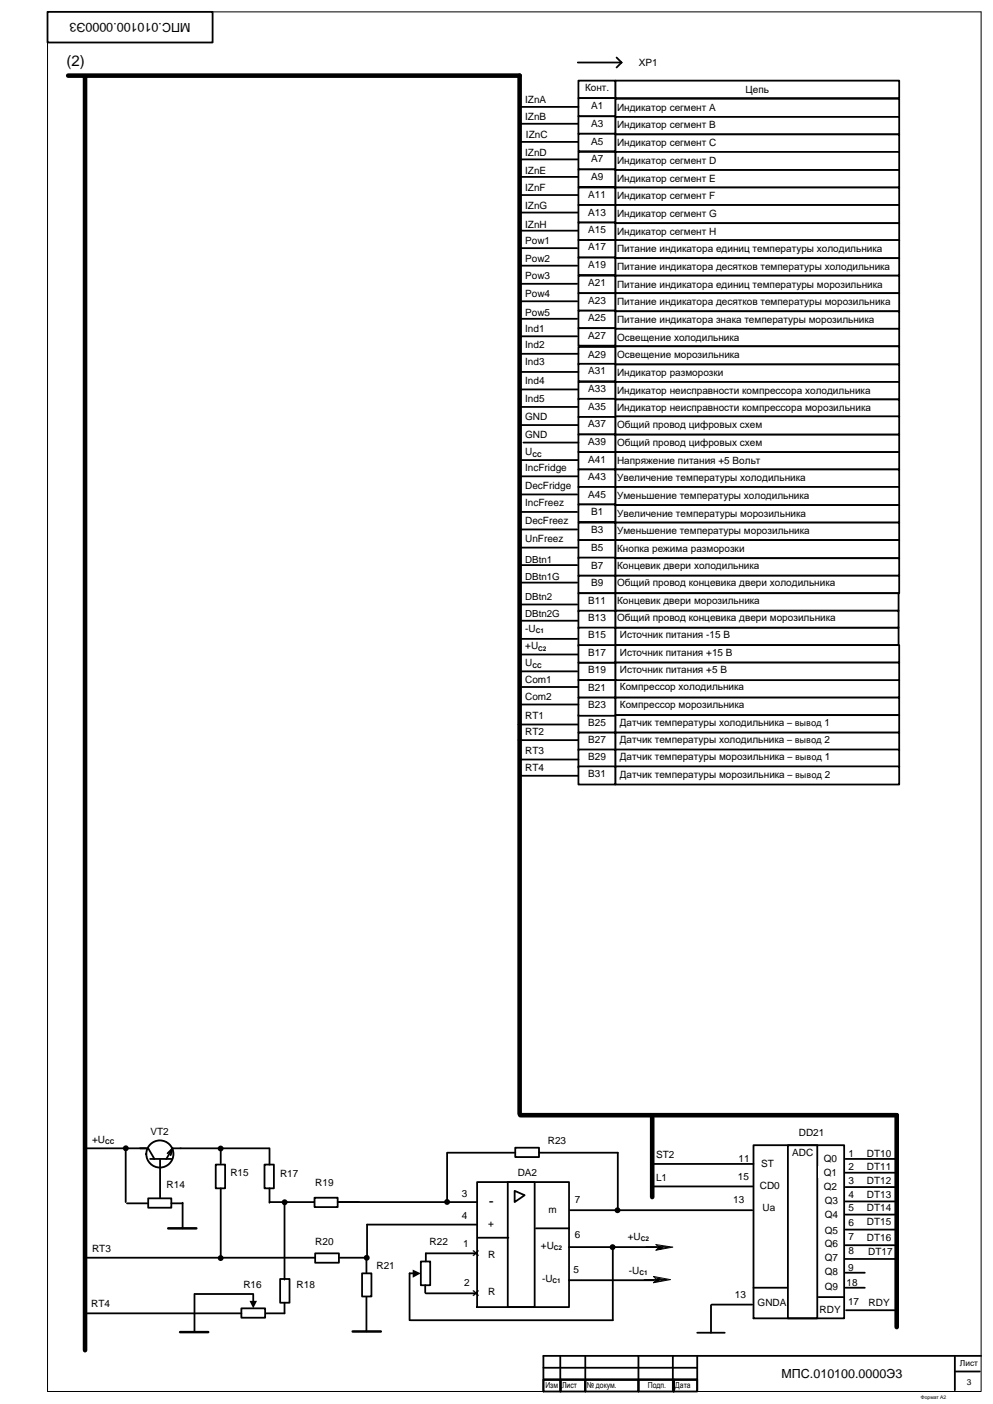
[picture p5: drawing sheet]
<svg xmlns="http://www.w3.org/2000/svg" width="420mm" height="594mm" viewBox="0 0 420 594" stroke-linecap="round" stroke-linejoin="round" font-family="sans-serif">
<path d="M20.1 5.6v583.4h272M20.1 5h395v583.7" fill="none" stroke="#000" stroke-width=".42"/>
<path d="M20.1 5h69.9v13h-69.9z" fill-rule="evenodd" fill="#fff"/>
<g fill="none" stroke="#000" stroke-width=".76">
<path d="M20.1 5h69.9v13h-69.9zM229.9 578.9h65.1M237.1 574.1v14.6M247.6 573.9v14.5M270.1 573.9v14.5M284.7 573.9v14.5M295 573.9v14.5M404 574.1v14.3M415.1 573.9h-185.2v14.8M229.9 583.9h7.4v5.1h-7.4zM230.2 583.9h64.8M237.1 583.9h10.5v5.1h-10.5z"/>
<path d="M247.6 583.9h22.5v5.1h-22.5zM270.1 583.9h15.1v5.1h-15.1zM285 583.9h10v5.1h-10zM404.3 580.5h10.3"/>
</g>
<path d="M291 589h124.1" fill="none" stroke="#000" stroke-width=".42"/>
<path d="M28.8 32h191.1M36 32.5v539M276 472.8v33.9" fill="none" stroke="#000" stroke-width="1.9"/>
<g fill="#fff">
<path d="M319.6 549h14v5h-14z" fill-rule="evenodd"/>
<path d="M345.3 551.9h11.9v5h-11.9z" fill-rule="evenodd"/>
<path d="M320.4 508.8h10.1v5h-10.1z" fill-rule="evenodd"/>
<path d="M346.3 500.1h10.1v5h-10.1z" fill-rule="evenodd"/>
<path d="M346.3 488.2h10.1v5h-10.1z" fill-rule="evenodd"/>
<path d="M319.6 490h10.1v5h-10.1z" fill-rule="evenodd"/>
<path d="M333.4 484.7h12.4v73.3h-12.4z" fill-rule="evenodd"/>
</g>
<path d="M333.4 484.7h12.4v73.3h-12.4zM357.7 490.5h21.4M357.7 496.4h21.4M358 554.6h21.1" fill="none" stroke="#000" stroke-width=".76"/>
<g fill="#fff">
<path d="M346.3 493.7h10.1v5h-10.1z" fill-rule="evenodd"/>
<path d="M346.9 518.3h10v5h-10z" fill-rule="evenodd"/>
<path d="M346.9 505.9h10v5h-10z" fill-rule="evenodd"/>
<path d="M346.9 512h10v5h-10z" fill-rule="evenodd"/>
<path d="M346.9 535.8h10v5h-10z" fill-rule="evenodd"/>
<path d="M346.9 523.9h10v5h-10z" fill-rule="evenodd"/>
<path d="M346.9 530h10v5h-10z" fill-rule="evenodd"/>
<path d="M346.9 542.4h10v5h-10z" fill-rule="evenodd"/>
</g>
<path d="M318.8 484.7h38.4v73.3h-38.4zM357.7 502.4h21.4M357.7 508.5h21.4M357.7 514.1h21.4M357.7 520.4h21.7M357.7 527h21.2M357.7 532.9h21.2M357.7 538.7h8.2M357.7 545h8.2" fill="none" stroke="#000" stroke-width=".76"/>
<path d="M320.7 499.5h10v5.1h-10z" fill-rule="evenodd" fill="#fff"/>
<path d="M275.7 492.7h43.1M275.7 502.2h42.9M82.3 548v15.8M82.3 547.7h24.9M155 548.7v14.9M300.8 552.4v11.7M301.1 552.2h17.2M318.8 545h14.3M346.3 549h10.6" fill="none" stroke="#000" stroke-width=".76"/>
<g fill="#fff">
<path d="M203.2 528.9h10.1v5h-10.1z" fill-rule="evenodd"/>
<path d="M204.3 505.4h7.4v6.6h-7.4z" fill-rule="evenodd"/>
<path d="M203.5 515.7h8.7v5h-8.7z" fill-rule="evenodd"/>
<path d="M203.2 544.2h10.1v5.1h-10.1z" fill-rule="evenodd"/>
<path d="M227 509.6h13.8v5h-13.8z" fill-rule="evenodd"/>
<path d="M214.8 500.3h11.4v52.9h-11.4z" fill-rule="evenodd"/>
</g>
<path d="M201.9 500.3h38.9v52.9h-38.9zM214.8 500.3h11.4v52.9h-11.4z" fill="none" stroke="#000" stroke-width=".76"/>
<path d="M217.8 504l4.2 1.9-4.2 2.9z" fill="#fff"/>
<g fill="none" stroke="#000" stroke-width=".76">
<path d="M35.5 486h26.4M53.2 486v22.8M76.5 486h37.3M135.5 508.8h66.4M155.3 518.3h46.3M217.8 504l4.2 1.9-4.2 2.9zM226.7 519.9h14.1M241.3 512.2h77M180.2 530.5h21.7M202.4 523.9h12.7M240.8 527.8h37.3M180.2 547.4h21.7"/>
<path d="M240.8 541.9h36"/>
</g>
<circle cx="53.2" cy="486" r="1.24" fill="#000"/>
<path d="M62.7 507.2h9.8v4h-9.8z" fill-rule="evenodd" fill="#fff"/>
<path d="M59.3 486h3.4l2.7 4.5M63.5 490.5h9M67.7 490.8v16.1M73 486l-2.6 4.5M73 486h3.5M73 486l-.8 2.9M73 486l-2.1 2.2M53.7 509.3h9M62.7 507.2h9.8v4h-9.8zM72.5 509.3h4.8M77.3 509.1v10.8M36 532.3h97.3" fill="none" stroke="#000" stroke-width=".76"/>
<path d="M178.1 533.9h3.9v10.1h-3.9z" fill-rule="evenodd" fill="#fff"/>
<path d="M175.2 539h-1.9v19.8M178.1 533.9h3.9v10.1h-3.9zM180.2 530.5v3.4M259.3 527.8v31M179.9 544v3.2" fill="none" stroke="#000" stroke-width=".76"/>
<g fill="#000">
<path d="M174.6 537.4l3.5 1.6-3.5 1.8z"/>
<circle cx="259.2" cy="527.9" r="1.24"/>
</g>
<path d="M38.4 480h11.3v5h-11.3z" fill-rule="evenodd" fill="#fff"/>
<g fill="none" stroke="#000" stroke-width=".42">
<path d="M273.3 527.8h10.1M278.3 527.3l4 .5M279.1 528.1l-.8 .5M280.5 527.8l-.8 .6M282.8 527.8l-4.7 1.1M284.4 527.8l-6.9-1 1.4 1-1.4 1.4 7.2-1.4"/>
<circle cx="279.3" cy="528.2" r=".57"/>
</g>
<circle cx="279.3" cy="528.2" r=".57" fill="#000"/>
<path d="M91.3 492.9h3.9v10.1h-3.9z" fill-rule="evenodd" fill="#fff"/>
<path d="M91.3 492.9h3.9v10.1h-3.9zM93.4 486v6.4M93.4 503v29.6" fill="none" stroke="#000" stroke-width=".76"/>
<g fill="#000">
<circle cx="93.4" cy="486.1" r="1.24"/>
<circle cx="93.4" cy="532.5" r="1.24"/>
</g>
<path d="M111.9 492.9h4v10.1h-4z" fill-rule="evenodd" fill="#fff"/>
<path d="M111.9 492.9h4v10.1h-4zM114 486v6.9" fill="none" stroke="#000" stroke-width=".76"/>
<path d="M118.5 541.3h4v10.1h-4z" fill-rule="evenodd" fill="#fff"/>
<path d="M120.4 508.8v32.8M118.5 541.3h4v10.1h-4z" fill="none" stroke="#000" stroke-width=".76"/>
<circle cx="120.4" cy="508.9" r="1.24" fill="#000"/>
<path d="M102.1 553.8h10.1v3.9h-10.1z" fill-rule="evenodd" fill="#fff"/>
<path d="M114 503v6.1M114 508.8h19.1M35.5 555.9h66.6M102.1 553.8h10.1v3.9h-10.1zM107.2 548v2.9M120.4 551.4v4.5h-8" fill="none" stroke="#000" stroke-width=".76"/>
<path d="M105.6 550.6h3.1l-1.5 3.2z" fill="#000"/>
<path d="M133.1 506.9h9.8v4h-9.8z" fill-rule="evenodd" fill="#fff"/>
<path d="M133.1 506.9h9.8v4h-9.8z" fill="none" stroke="#000" stroke-width=".76"/>
<path d="M133.3 530.5h10.1v4h-10.1z" fill-rule="evenodd" fill="#fff"/>
<path d="M133.3 530.5h10.1v4h-10.1z" fill="none" stroke="#000" stroke-width=".76"/>
<g fill="#fff">
<path d="M264.8 521h11.7v5h-11.7z" fill-rule="evenodd"/>
<path d="M265.4 535.3h11.6v5h-11.6z" fill-rule="evenodd"/>
</g>
<g fill="none" stroke="#000" stroke-width=".42">
<path d="M272.5 541.6h9.8M276.5 540.3l7.1 1.3-7.1 1.3 1.3-1.3zM277.3 540.8l4 .8M278.1 541.6l-.8 .8M279.4 541.6l-.8 .3M281.8 541.6l-4.8 1.1"/>
<circle cx="278.3" cy="541.8" r=".57"/>
</g>
<g fill="#000">
<circle cx="261.3" cy="512.3" r="1.24"/>
<circle cx="278.3" cy="541.8" r=".57"/>
</g>
<path d="M261.4 487.9v24.3M142.9 508.8h9M155.3 518.3v13.8M143.4 532.3h11.9M173.6 558.8h85.7" fill="none" stroke="#000" stroke-width=".76"/>
<path d="M153.2 539h4v9.7h-4z" fill-rule="evenodd" fill="#fff"/>
<path d="M153.2 539h4v9.7h-4zM155 532.3v6.4" fill="none" stroke="#000" stroke-width=".76"/>
<circle cx="155.2" cy="532.4" r="1.24" fill="#000"/>
<path d="M218 485.8h10.1v3.9h-10.1z" fill-rule="evenodd" fill="#fff"/>
<path d="M189.2 488.2v20.6M189.2 487.9h28.8M218 485.8h10.1v3.9h-10.1zM228.1 487.9h33.3" fill="none" stroke="#000" stroke-width=".76"/>
<circle cx="189.2" cy="508.7" r="1.24" fill="#000"/>
<g fill="#fff">
<path d="M228.1 524.9h11.6v5.1h-11.6z" fill-rule="evenodd"/>
<path d="M228.6 539h11.6v5h-11.6z" fill-rule="evenodd"/>
</g>
<path d="M71.2 519.9h11.9M76.2 563.8h11.9M149.2 563.6h11.9" fill="none" stroke="#000" stroke-width="1.1"/>
<path d="M295 564.1h11.7" fill="none" stroke="#000" stroke-width=".76"/>
<path d="M219.9 32v439.5M220.1 472h159.3v89.7" fill="none" stroke="#000" stroke-width="1.9"/>
<circle cx="67.6" cy="488.4" r="5.7" fill="none" stroke="#000" stroke-width=".79"/>
<path d="M260.3 34.1h120.2v7.4h-120.2z" fill-rule="evenodd" fill="#fff"/>
<path d="M244.5 26.5h18.5M260.3 34.1h120.2v7.4h-120.2zM260.9 24.3l2.1 2.2M263 26.5l-2.1 2.1M219.3 306.7h25.4M219.3 313.3h25.4" fill="none" stroke="#000" stroke-width=".76"/>
<g fill="#fff">
<path d="M221.5 285.5h14.5v5h-14.5z" fill-rule="evenodd"/>
<path d="M221.5 292.9h13.7v4.2h-13.7z" fill-rule="evenodd"/>
<path d="M260.3 287.9h120.2v7.4h-120.2z" fill-rule="evenodd"/>
</g>
<path d="M260.3 287.9h120.2v7.4h-120.2z" fill="none" stroke="#000" stroke-width=".76"/>
<path d="M260.3 295.3h120.2v7.4h-120.2z" fill-rule="evenodd" fill="#fff"/>
<path d="M260.3 295.3h120.2v7.4h-120.2z" fill="none" stroke="#000" stroke-width=".76"/>
<path d="M260.3 302.7h120.2v7.4h-120.2z" fill-rule="evenodd" fill="#fff"/>
<path d="M260.3 302.7h120.2v7.4h-120.2z" fill="none" stroke="#000" stroke-width=".76"/>
<path d="M260.3 310.1h120.2v7.4h-120.2z" fill-rule="evenodd" fill="#fff"/>
<path d="M260.3 310.1h120.2v7.4h-120.2z" fill="none" stroke="#000" stroke-width=".76"/>
<path d="M244.7 302.7h15.6v7.4h-15.6z" fill-rule="evenodd" fill="#fff"/>
<path d="M244.7 302.7h15.6v7.4h-15.6z" fill="none" stroke="#000" stroke-width=".76"/>
<path d="M260.3 317.2h120.2v7.4h-120.2z" fill-rule="evenodd" fill="#fff"/>
<path d="M260.3 317.2h120.2v7.4h-120.2z" fill="none" stroke="#000" stroke-width=".76"/>
<path d="M244.7 310.1h15.6v7.4h-15.6z" fill-rule="evenodd" fill="#fff"/>
<path d="M244.7 310.1h15.6v7.4h-15.6z" fill="none" stroke="#000" stroke-width=".76"/>
<path d="M260.3 265.6h119.9v7.4h-119.9z" fill-rule="evenodd" fill="#fff"/>
<path d="M260.3 265.6h119.9v7.4h-119.9zM220.9 290.8h23.6" fill="none" stroke="#000" stroke-width=".76"/>
<path d="M260.3 273h120.2v7.5h-120.2z" fill-rule="evenodd" fill="#fff"/>
<path d="M260.3 273h120.2v7.5h-120.2z" fill="none" stroke="#000" stroke-width=".76"/>
<path d="M260.3 280.5h120.2v7.4h-120.2z" fill-rule="evenodd" fill="#fff"/>
<path d="M260.3 280.5h120.2v7.4h-120.2z" fill="none" stroke="#000" stroke-width=".76"/>
<path d="M244.7 280.5h15.6v7.4h-15.6z" fill-rule="evenodd" fill="#fff"/>
<path d="M220.1 284.2h24.1M244.7 280.5h15.6v7.4h-15.6z" fill="none" stroke="#000" stroke-width=".76"/>
<path d="M244.7 287.9h15.6v7.4h-15.6z" fill-rule="evenodd" fill="#fff"/>
<path d="M244.7 287.9h15.6v7.4h-15.6z" fill="none" stroke="#000" stroke-width=".76"/>
<g fill="#fff">
<path d="M221.5 263.5h11.3v5.1h-11.3z" fill-rule="evenodd"/>
<path d="M221.5 270.9h11.3v5.1h-11.3z" fill-rule="evenodd"/>
<path d="M244.7 295.3h15.6v7.6h-15.6z" fill-rule="evenodd"/>
</g>
<path d="M220.7 298.2h24M244.7 295.3h15.6v7.6h-15.6z" fill="none" stroke="#000" stroke-width=".76"/>
<path d="M221.5 278.6h11.3v4.5h-11.3z" fill-rule="evenodd" fill="#fff"/>
<path d="M220.4 328.3h24.3" fill="none" stroke="#000" stroke-width=".76"/>
<path d="M260.3 324.4h120.2v7.7h-120.2z" fill-rule="evenodd" fill="#fff"/>
<path d="M260.3 324.4h120.2v7.7h-120.2z" fill="none" stroke="#000" stroke-width=".76"/>
<path d="M244.7 317.2h15.6v7.7h-15.6z" fill-rule="evenodd" fill="#fff"/>
<path d="M244.7 317.2h15.6v7.7h-15.6zM219.9 321.5h24.8" fill="none" stroke="#000" stroke-width=".76"/>
<path d="M244.7 324.4h15.6v7.7h-15.6z" fill-rule="evenodd" fill="#fff"/>
<path d="M244.7 324.4h15.6v7.7h-15.6z" fill="none" stroke="#000" stroke-width=".76"/>
<g fill="#fff">
<path d="M221.5 300.6h11.3v5.3h-11.3z" fill-rule="evenodd"/>
<path d="M221.5 307.4h11.3v5.1h-11.3z" fill-rule="evenodd"/>
<path d="M221.5 315.1h11.3v5.3h-11.3z" fill-rule="evenodd"/>
<path d="M221.5 322.5h11.3v5.1h-11.3z" fill-rule="evenodd"/>
<path d="M260.3 41.8h120.2v7.7h-120.2z" fill-rule="evenodd"/>
</g>
<path d="M260.3 41.8h120.2v7.7h-120.2z" fill="none" stroke="#000" stroke-width=".76"/>
<path d="M244.7 34.1h15.6v7.4h-15.6z" fill-rule="evenodd" fill="#fff"/>
<path d="M244.7 34.1h15.6v7.4h-15.6z" fill="none" stroke="#000" stroke-width=".76"/>
<path d="M260.3 49.5h120.2v7.4h-120.2z" fill-rule="evenodd" fill="#fff"/>
<path d="M260.3 49.5h120.2v7.4h-120.2z" fill="none" stroke="#000" stroke-width=".76"/>
<path d="M244.7 41.5h15.6v7.7h-15.6z" fill-rule="evenodd" fill="#fff"/>
<path d="M244.7 41.5h15.6v7.7h-15.6z" fill="none" stroke="#000" stroke-width=".76"/>
<path d="M260.3 56.9h120.2v7.4h-120.2z" fill-rule="evenodd" fill="#fff"/>
<path d="M260.3 56.9h120.2v7.4h-120.2z" fill="none" stroke="#000" stroke-width=".76"/>
<path d="M244.7 49.2h15.6v7.4h-15.6z" fill-rule="evenodd" fill="#fff"/>
<path d="M244.7 49.2h15.6v7.4h-15.6z" fill="none" stroke="#000" stroke-width=".76"/>
<path d="M260.3 64.3h120.2v7.7h-120.2z" fill-rule="evenodd" fill="#fff"/>
<path d="M260.3 64.3h120.2v7.7h-120.2z" fill="none" stroke="#000" stroke-width=".76"/>
<path d="M244.7 56.6h15.6v7.4h-15.6z" fill-rule="evenodd" fill="#fff"/>
<path d="M244.7 56.6h15.6v7.4h-15.6z" fill="none" stroke="#000" stroke-width=".76"/>
<path d="M260.3 72h120.2v7.4h-120.2z" fill-rule="evenodd" fill="#fff"/>
<path d="M260.3 72h120.2v7.4h-120.2z" fill="none" stroke="#000" stroke-width=".76"/>
<path d="M244.7 64.3h15.6v7.4h-15.6z" fill-rule="evenodd" fill="#fff"/>
<path d="M244.7 64.3h15.6v7.4h-15.6z" fill="none" stroke="#000" stroke-width=".76"/>
<path d="M260.3 79.4h120.2v7.4h-120.2z" fill-rule="evenodd" fill="#fff"/>
<path d="M260.3 79.4h120.2v7.4h-120.2z" fill="none" stroke="#000" stroke-width=".76"/>
<path d="M244.7 71.7h15.6v7.4h-15.6z" fill-rule="evenodd" fill="#fff"/>
<path d="M244.7 71.7h15.6v7.4h-15.6z" fill="none" stroke="#000" stroke-width=".76"/>
<path d="M260.3 86.8h120.2v7.7h-120.2z" fill-rule="evenodd" fill="#fff"/>
<path d="M260.3 86.8h120.2v7.7h-120.2z" fill="none" stroke="#000" stroke-width=".76"/>
<path d="M244.7 79.4h15.6v7.4h-15.6z" fill-rule="evenodd" fill="#fff"/>
<path d="M244.7 79.4h15.6v7.4h-15.6z" fill="none" stroke="#000" stroke-width=".76"/>
<path d="M260.3 94.5h120.2v7.4h-120.2z" fill-rule="evenodd" fill="#fff"/>
<path d="M260.3 94.5h120.2v7.4h-120.2z" fill="none" stroke="#000" stroke-width=".76"/>
<path d="M244.7 86.8h15.6v7.4h-15.6z" fill-rule="evenodd" fill="#fff"/>
<path d="M244.7 86.8h15.6v7.4h-15.6z" fill="none" stroke="#000" stroke-width=".76"/>
<path d="M260.3 101.6h120.2v7.7h-120.2z" fill-rule="evenodd" fill="#fff"/>
<path d="M260.3 101.6h120.2v7.7h-120.2z" fill="none" stroke="#000" stroke-width=".76"/>
<path d="M244.7 94.2h15.6v7.4h-15.6z" fill-rule="evenodd" fill="#fff"/>
<path d="M244.7 94.2h15.6v7.4h-15.6z" fill="none" stroke="#000" stroke-width=".76"/>
<path d="M260.3 191.3h120.2v7.4h-120.2z" fill-rule="evenodd" fill="#fff"/>
<path d="M260.3 191.3h120.2v7.4h-120.2z" fill="none" stroke="#000" stroke-width=".76"/>
<path d="M260.3 198.7h120.2v7.4h-120.2z" fill-rule="evenodd" fill="#fff"/>
<path d="M260.3 198.7h120.2v7.4h-120.2z" fill="none" stroke="#000" stroke-width=".76"/>
<path d="M260.3 183.9h120.2v7.4h-120.2z" fill-rule="evenodd" fill="#fff"/>
<path d="M260.3 183.9h120.2v7.4h-120.2z" fill="none" stroke="#000" stroke-width=".76"/>
<path d="M244.7 191.3h15.6v7.4h-15.6z" fill-rule="evenodd" fill="#fff"/>
<path d="M244.7 191.3h15.6v7.4h-15.6z" fill="none" stroke="#000" stroke-width=".76"/>
<path d="M260.3 206.1h120.2v7.7h-120.2z" fill-rule="evenodd" fill="#fff"/>
<path d="M260.3 206.1h120.2v7.7h-120.2z" fill="none" stroke="#000" stroke-width=".76"/>
<path d="M244.7 198.7h15.6v7.4h-15.6z" fill-rule="evenodd" fill="#fff"/>
<path d="M244.7 198.7h15.6v7.4h-15.6z" fill="none" stroke="#000" stroke-width=".76"/>
<path d="M260.3 109.3h120.2v7.4h-120.2z" fill-rule="evenodd" fill="#fff"/>
<path d="M260.3 109.3h120.2v7.4h-120.2z" fill="none" stroke="#000" stroke-width=".76"/>
<path d="M244.7 101.6h15.6v7.4h-15.6z" fill-rule="evenodd" fill="#fff"/>
<path d="M244.7 101.6h15.6v7.4h-15.6z" fill="none" stroke="#000" stroke-width=".76"/>
<path d="M260.3 116.7h120.2v7.4h-120.2z" fill-rule="evenodd" fill="#fff"/>
<path d="M260.3 116.7h120.2v7.4h-120.2z" fill="none" stroke="#000" stroke-width=".76"/>
<path d="M244.7 109h15.6v7.4h-15.6z" fill-rule="evenodd" fill="#fff"/>
<path d="M244.7 109h15.6v7.4h-15.6z" fill="none" stroke="#000" stroke-width=".76"/>
<path d="M260.3 124.1h120.2v7.7h-120.2z" fill-rule="evenodd" fill="#fff"/>
<path d="M260.3 124.1h120.2v7.7h-120.2z" fill="none" stroke="#000" stroke-width=".76"/>
<path d="M244.7 116.7h15.6v7.4h-15.6z" fill-rule="evenodd" fill="#fff"/>
<path d="M244.7 116.7h15.6v7.4h-15.6z" fill="none" stroke="#000" stroke-width=".76"/>
<path d="M260.3 131.8h120.2v7.4h-120.2z" fill-rule="evenodd" fill="#fff"/>
<path d="M260.3 131.8h120.2v7.4h-120.2z" fill="none" stroke="#000" stroke-width=".76"/>
<path d="M244.7 124.1h15.6v7.4h-15.6z" fill-rule="evenodd" fill="#fff"/>
<path d="M244.7 124.1h15.6v7.4h-15.6z" fill="none" stroke="#000" stroke-width=".76"/>
<path d="M260.3 139.2h120.2v7.4h-120.2z" fill-rule="evenodd" fill="#fff"/>
<path d="M260.3 139.2h120.2v7.4h-120.2z" fill="none" stroke="#000" stroke-width=".76"/>
<path d="M244.7 131.5h15.6v7.4h-15.6z" fill-rule="evenodd" fill="#fff"/>
<path d="M244.7 131.5h15.6v7.4h-15.6z" fill="none" stroke="#000" stroke-width=".76"/>
<path d="M260.3 146.6h120.2v7.7h-120.2z" fill-rule="evenodd" fill="#fff"/>
<path d="M260.3 146.6h120.2v7.7h-120.2z" fill="none" stroke="#000" stroke-width=".76"/>
<path d="M244.7 138.9h15.6v7.4h-15.6z" fill-rule="evenodd" fill="#fff"/>
<path d="M244.7 138.9h15.6v7.4h-15.6z" fill="none" stroke="#000" stroke-width=".76"/>
<path d="M260.3 154.3h120.2v7.4h-120.2z" fill-rule="evenodd" fill="#fff"/>
<path d="M260.3 154.3h120.2v7.4h-120.2z" fill="none" stroke="#000" stroke-width=".76"/>
<path d="M244.7 146.8h15.6v7.5h-15.6z" fill-rule="evenodd" fill="#fff"/>
<path d="M244.7 146.8h15.6v7.5h-15.6z" fill="none" stroke="#000" stroke-width=".76"/>
<path d="M260.3 213.8h120.2v7.4h-120.2z" fill-rule="evenodd" fill="#fff"/>
<path d="M260.3 213.8h120.2v7.4h-120.2z" fill="none" stroke="#000" stroke-width=".76"/>
<path d="M244.7 206.1h15.6v7.4h-15.6z" fill-rule="evenodd" fill="#fff"/>
<path d="M244.7 206.1h15.6v7.4h-15.6z" fill="none" stroke="#000" stroke-width=".76"/>
<path d="M260.3 221.2h120.2v7.4h-120.2z" fill-rule="evenodd" fill="#fff"/>
<path d="M260.3 221.2h120.2v7.4h-120.2z" fill="none" stroke="#000" stroke-width=".76"/>
<path d="M244.7 213.5h15.6v7.4h-15.6z" fill-rule="evenodd" fill="#fff"/>
<path d="M244.7 213.5h15.6v7.4h-15.6z" fill="none" stroke="#000" stroke-width=".76"/>
<path d="M260.3 228.6h120.2v7.7h-120.2z" fill-rule="evenodd" fill="#fff"/>
<path d="M260.3 228.6h120.2v7.7h-120.2z" fill="none" stroke="#000" stroke-width=".76"/>
<path d="M244.7 221.2h15.6v7.4h-15.6z" fill-rule="evenodd" fill="#fff"/>
<path d="M244.7 221.2h15.6v7.4h-15.6z" fill="none" stroke="#000" stroke-width=".76"/>
<path d="M260.3 236.3h120.2v7.4h-120.2z" fill-rule="evenodd" fill="#fff"/>
<path d="M260.3 236.3h120.2v7.4h-120.2z" fill="none" stroke="#000" stroke-width=".76"/>
<path d="M244.7 228.6h15.6v7.7h-15.6z" fill-rule="evenodd" fill="#fff"/>
<path d="M244.7 228.6h15.6v7.7h-15.6z" fill="none" stroke="#000" stroke-width=".76"/>
<path d="M260.3 243.7h120.2v7.4h-120.2z" fill-rule="evenodd" fill="#fff"/>
<path d="M260.3 243.7h120.2v7.4h-120.2z" fill="none" stroke="#000" stroke-width=".76"/>
<path d="M244.7 236h15.6v7.7h-15.6z" fill-rule="evenodd" fill="#fff"/>
<path d="M244.7 236h15.6v7.7h-15.6z" fill="none" stroke="#000" stroke-width=".76"/>
<path d="M260.3 251.1h119.9v7.4h-119.9z" fill-rule="evenodd" fill="#fff"/>
<path d="M260.3 251.1h119.9v7.4h-119.9z" fill="none" stroke="#000" stroke-width=".76"/>
<path d="M244.7 243.7h15.6v7.4h-15.6z" fill-rule="evenodd" fill="#fff"/>
<path d="M244.7 243.7h15.6v7.4h-15.6z" fill="none" stroke="#000" stroke-width=".76"/>
<path d="M260.3 161.7h120.2v7.4h-120.2z" fill-rule="evenodd" fill="#fff"/>
<path d="M260.3 161.7h120.2v7.4h-120.2z" fill="none" stroke="#000" stroke-width=".76"/>
<path d="M244.7 154h15.6v7.4h-15.6z" fill-rule="evenodd" fill="#fff"/>
<path d="M244.7 154h15.6v7.4h-15.6z" fill="none" stroke="#000" stroke-width=".76"/>
<path d="M260.3 169.1h120.2v7.4h-120.2z" fill-rule="evenodd" fill="#fff"/>
<path d="M260.3 169.1h120.2v7.4h-120.2z" fill="none" stroke="#000" stroke-width=".76"/>
<path d="M244.7 161.7h15.6v7.4h-15.6z" fill-rule="evenodd" fill="#fff"/>
<path d="M244.7 161.7h15.6v7.4h-15.6z" fill="none" stroke="#000" stroke-width=".76"/>
<path d="M260.3 176.2h120.2v7.7h-120.2z" fill-rule="evenodd" fill="#fff"/>
<path d="M260.3 176.2h120.2v7.7h-120.2z" fill="none" stroke="#000" stroke-width=".76"/>
<path d="M244.7 168.8h15.6v7.7h-15.6z" fill-rule="evenodd" fill="#fff"/>
<g fill="none" stroke="#000" stroke-width=".76">
<path d="M220.4 52.4h24.1M220.4 45.2h24.3M220.4 60.1h24.1M220.4 74.9h24.1M220.4 67.5h24.1M220.4 97.6h24.1M220.4 82.6h24.1M220.4 90h24.1M220.1 112.4h24.1M220.1 105h24.1M220.1 134.9h24.1M220.1 120.1h24.1"/>
<path d="M220.1 127.5h24.1M220.1 142.3h24.1M220.1 157.4h24.6M220.4 149.8h24.3M220.4 164.8h24.1M244.7 168.8h15.6v7.7h-15.6z"/>
</g>
<path d="M221.5 158.8h21.4v5h-21.4z" fill-rule="evenodd" fill="#fff"/>
<path d="M220.4 172.2h24.1" fill="none" stroke="#000" stroke-width=".76"/>
<g fill="#fff">
<path d="M221.5 166.4h21.4v4.8h-21.4z" fill-rule="evenodd"/>
<path d="M221.5 136.5h21.4v5.1h-21.4z" fill-rule="evenodd"/>
<path d="M221.5 143.7h21.4v5h-21.4z" fill-rule="evenodd"/>
<path d="M221.5 150.5h21.4v5.1h-21.4z" fill-rule="evenodd"/>
</g>
<path d="M220.4 194.7h24.1M219.9 201.6h24.6M220.7 209.3h23.5M220.7 216.7h23.5" fill="none" stroke="#000" stroke-width=".76"/>
<path d="M221.5 195.5h21.4v5.1h-21.4z" fill-rule="evenodd" fill="#fff"/>
<path d="M220.7 224.1h23.5M220.7 231.8h23.5M220.7 239.2h23.5M220.7 246.6h23.5" fill="none" stroke="#000" stroke-width=".76"/>
<g fill="#fff">
<path d="M221.5 210.6h21.4v5h-21.4z" fill-rule="evenodd"/>
<path d="M221.5 218h21.4v5h-21.4z" fill-rule="evenodd"/>
<path d="M221.5 225.4h21.4v5.1h-21.4z" fill-rule="evenodd"/>
<path d="M244.7 176.5h15.6v7.4h-15.6z" fill-rule="evenodd"/>
</g>
<path d="M220.4 179.9h24.1M244.7 176.5h15.6v7.4h-15.6z" fill="none" stroke="#000" stroke-width=".76"/>
<path d="M244.7 183.9h15.6v7.4h-15.6z" fill-rule="evenodd" fill="#fff"/>
<path d="M221.5 187.3h23.2M244.7 183.9h15.6v7.4h-15.6zM220.7 262.7h24.3" fill="none" stroke="#000" stroke-width=".76"/>
<path d="M260.3 258.5h119.9v7.1h-119.9z" fill-rule="evenodd" fill="#fff"/>
<path d="M260.3 258.5h119.9v7.1h-119.9z" fill="none" stroke="#000" stroke-width=".76"/>
<path d="M244.7 251.1h15.6v7.7h-15.6z" fill-rule="evenodd" fill="#fff"/>
<path d="M219.9 255.9h24.3M244.7 251.1h15.6v7.7h-15.6z" fill="none" stroke="#000" stroke-width=".76"/>
<path d="M244.7 258.5h15.6v7.4h-15.6z" fill-rule="evenodd" fill="#fff"/>
<path d="M244.7 258.5h15.6v7.4h-15.6zM220.7 277h24.3" fill="none" stroke="#000" stroke-width=".76"/>
<path d="M244.7 265.6h15.6v7.7h-15.6z" fill-rule="evenodd" fill="#fff"/>
<path d="M219.9 270.4h24.3M244.7 265.6h15.6v7.7h-15.6z" fill="none" stroke="#000" stroke-width=".76"/>
<path d="M244.7 273h15.6v7.5h-15.6z" fill-rule="evenodd" fill="#fff"/>
<path d="M244.7 273h15.6v7.5h-15.6z" fill="none" stroke="#000" stroke-width=".76"/>
<g font-size="6.4">
<text x="198.8" y="530.4" transform="rotate(45 198.8 530.4)">+</text>
<text x="198.8" y="547.4" transform="rotate(45 198.8 547.4)">+</text>
</g>
<g font-size="6.3">
<text x="28.1" y="27.9">(2)</text>
<text x="206.8" y="510.6">-</text>
</g>
<g font-size="5.3">
<text x="80.6" y="9.9" transform="rotate(-180 80.6 9.9)">МПС.010100.0000Э3</text>
<text x="330.7" y="583.3">МПС.010100.0000Э3</text>
</g>
<g font-size="4.2">
<text x="270.2" y="27.8">ХP1</text>
<text x="247.5" y="38.7">Конт.</text>
<text x="315.4" y="39.2">Цепь</text>
<text x="222.2" y="43.8">IZnA</text>
<text x="250.1" y="46.1">A1</text>
<text x="261.1" y="46.9">Индикатор сегмент A</text>
<text x="222.2" y="51">IZnB</text>
<text x="250.1" y="53.6">A3</text>
<text x="222.5" y="58.5">IZnC</text>
<text x="261.1" y="54.4">Индикатор сегмент B</text>
<text x="222.2" y="66">IZnD</text>
<text x="250.1" y="61.2">А5</text>
<text x="261.1" y="61.9">Индикатор сегмент C</text>
<text x="250.1" y="68.7">A7</text>
<text x="261.1" y="69.4">Индикатор сегмент D</text>
<text x="222.2" y="73.5">IZnE</text>
<text x="250.1" y="76.2">А9</text>
<text x="261.1" y="76.9">Индикатор сегмент E</text>
<text x="222.2" y="81">IZnF</text>
<text x="248.9" y="83.8">A11</text>
<text x="222.2" y="88.5">IZnG</text>
<text x="261.1" y="84.4">Индикатор сегмент F</text>
<text x="248.9" y="91.3">А13</text>
<text x="261.1" y="91.9">Индикатор сегмент G</text>
<text x="222.2" y="96.4">IZnH</text>
<text x="248.9" y="98.7">A15</text>
<text x="261.1" y="99.3">Индикатор сегмент H</text>
<text x="222.2" y="103.3">Pow1</text>
<text x="248.9" y="106">A17</text>
<text x="261.1" y="106.7">Питание индикатора единиц температуры холодильника</text>
<text x="222.2" y="110.8">Pow2</text>
<text x="248.9" y="113.6">A19</text>
<text x="222.2" y="118.3">Pow3</text>
<text x="261.1" y="114.2">Питание индикатора десятков температуры холодильника</text>
<text x="222.2" y="125.8">Pow4</text>
<text x="248.9" y="121.1">A21</text>
<text x="261.1" y="121.7">Питание индикатора единиц температуры морозильника</text>
<text x="248.9" y="128.6">A23</text>
<text x="261.1" y="129.2">Питание индикатора десятков температуры морозильника</text>
<text x="222.2" y="133.8">Pow5</text>
<text x="248.9" y="136">A25</text>
<text x="261.1" y="136.7">Питание индикатора знака температуры морозильника</text>
<text x="222.2" y="140.4">Ind1</text>
<text x="248.9" y="143.5">А27</text>
<text x="222.2" y="147.4">Ind2</text>
<text x="261.1" y="144.2">Освещение холодильника</text>
<text x="222.2" y="154.4">Ind3</text>
<text x="248.9" y="151.4">А29</text>
<text x="261.1" y="151.7">Освещение морозильника</text>
<text x="248.9" y="158.5">A31</text>
<text x="261.1" y="159.2">Индикатор разморозки</text>
<text x="222.2" y="162.6">Ind4</text>
<text x="248.9" y="166.1">A33</text>
<text x="261.1" y="166.7">Индикатор неисправности компрессора холодильника</text>
<text x="222.2" y="170.1">Ind5</text>
<text x="248.9" y="173.4">A35</text>
<text x="222.2" y="177.9">GND</text>
<text x="261.1" y="174.1">Индикатор неисправности компрессора морозильника</text>
<text x="222.2" y="185.4">GND</text>
<text x="248.9" y="180.9">А37</text>
<text x="261.1" y="181.3">Общий провод цифровых схем</text>
<text x="248.9" y="188.4">А39</text>
<text x="261.1" y="188.8">Общий провод цифровых схем</text>
<text x="222.2" y="192.8">U</text>
<text x="248.9" y="195.8">А41</text>
<text x="261.1" y="196.2">Напряжение питания +5 Вольт</text>
<text x="222.2" y="199.3">IncFridge</text>
<text x="248.9" y="203.1">А43</text>
<text x="261.1" y="203.7">Увеличение температуры холодильника</text>
<text x="222.2" y="206.8">DecFridge</text>
<text x="222.2" y="214.3">IncFreez</text>
<text x="248.9" y="210.6">А45</text>
<text x="261.1" y="211.2">Уменьшение температуры холодильника</text>
<text x="222.2" y="221.8">DecFreez</text>
<text x="250.1" y="218">B1</text>
<text x="261.1" y="218.7">Увеличение температуры морозильника</text>
<text x="250.1" y="225.6">B3</text>
<text x="261.1" y="226.2">Уменьшение температуры морозильника</text>
<text x="222.2" y="229.2">UnFreez</text>
<text x="250.1" y="233.1">B5</text>
<text x="261.1" y="233.7">Кнопка режима разморозки</text>
<text x="250.1" y="240.7">B7</text>
<text x="261.1" y="240.8">Концевик двери холодильника</text>
<text x="250.1" y="248.1">B9</text>
<text x="261.1" y="248.1">Общий провод концевика двери холодильника</text>
<text x="248.9" y="255.7">В11</text>
<text x="261.1" y="255.6">Концевик двери морозильника</text>
<text x="248.9" y="263">В13</text>
<text x="261.1" y="262.9">Общий провод концевика двери морозильника</text>
<text x="222.2" y="267.4">-U</text>
<text x="222.2" y="274.8">+U</text>
<text x="248.9" y="270.2">В15</text>
<text x="262.3" y="270.1">Источник питания -15 B</text>
<text x="248.9" y="277.5">В17</text>
<text x="262.3" y="277.5">Источник питания +15 B</text>
<text x="222.2" y="282.1">U</text>
<text x="248.9" y="284.9">В19</text>
<text x="262.3" y="285">Источник питания +5 B</text>
<text x="222.2" y="289.3">Com1</text>
<text x="248.9" y="292.4">В21</text>
<text x="262.3" y="292.3">Компрессор холодильника</text>
<text x="222.2" y="296.3">Com2</text>
<text x="248.9" y="299.9">В23</text>
<text x="262.3" y="299.8">Компрессор морозильника</text>
<text x="222.2" y="304.5">RT1</text>
<text x="222.2" y="311.3">RT2</text>
<text x="248.9" y="307.2">В25</text>
<text x="262.3" y="307.3">Датчик температуры холодильника – вывод 1</text>
<text x="248.9" y="314.5">В27</text>
<text x="262.3" y="314.6">Датчик температуры холодильника – вывод 2</text>
<text x="222.2" y="319">RT3</text>
<text x="248.9" y="321.8">В29</text>
<text x="262.3" y="321.8">Датчик температуры морозильника – вывод 1</text>
<text x="222.2" y="326.3">RT4</text>
<text x="248.9" y="329">В31</text>
<text x="262.3" y="329.1">Датчик температуры морозильника – вывод 2</text>
<text x="38.9" y="483.8">+U</text>
<text x="63.6" y="480.3">VT2</text>
<text x="231.8" y="484.2">R23</text>
<text x="338" y="480.7">DD21</text>
<text x="277.6" y="490">ST2</text>
<text x="312.4" y="491.8">11</text>
<text x="335.2" y="489.3">ADC</text>
<text x="348.6" y="491.9">Q0</text>
<text x="359" y="489.8">1</text>
<text x="366.8" y="489.6">DT10</text>
<text x="97.5" y="497.9">R15</text>
<text x="219.1" y="497.6">DA2</text>
<text x="322" y="493.8">ST</text>
<text x="348.6" y="497.6">Q1</text>
<text x="359" y="495.3">2</text>
<text x="366.8" y="495.2">DT11</text>
<text x="70.5" y="502.9">R14</text>
<text x="118.5" y="498.3">R17</text>
<text x="133.4" y="502">R19</text>
<text x="277.6" y="500">L1</text>
<text x="312.2" y="499.3">15</text>
<text x="321.5" y="503.3">CD0</text>
<text x="348.6" y="503.9">Q2</text>
<text x="359" y="501">3</text>
<text x="366.8" y="501.2">DT12</text>
<text x="195.5" y="506.5">3</text>
<text x="243.2" y="509.1">7</text>
<text x="310.2" y="509.2">13</text>
<text x="349" y="509.7">Q3</text>
<text x="359" y="506.9">4</text>
<text x="366.8" y="507.2">DT13</text>
<text x="195.5" y="516">4</text>
<text x="232.1" y="513.4">m</text>
<text x="322.7" y="512.5">Ua</text>
<text x="349" y="515.7">Q4</text>
<text x="359" y="512.5">5</text>
<text x="366.8" y="512.8">DT14</text>
<text x="206.5" y="519.5">+</text>
<text x="359" y="518.9">6</text>
<text x="366.8" y="518.7">DT15</text>
<text x="133.4" y="527">R20</text>
<text x="181.8" y="527">R22</text>
<text x="196" y="527.6">1</text>
<text x="243.2" y="524.1">6</text>
<text x="265.6" y="524.6">+U</text>
<text x="349" y="522.2">Q5</text>
<text x="349" y="527.7">Q6</text>
<text x="359" y="524.9">7</text>
<text x="366.8" y="525.2">DT16</text>
<text x="38.9" y="529.7">RT3</text>
<text x="206.6" y="532.6">R</text>
<text x="228.8" y="528.6">+U</text>
<text x="349" y="533.7">Q7</text>
<text x="359" y="530.6">8</text>
<text x="367.3" y="531.4">DT17</text>
<text x="159.3" y="537">R21</text>
<text x="242.7" y="538.6">5</text>
<text x="266.1" y="539.1">-U</text>
<text x="349" y="539.7">Q8</text>
<text x="358.8" y="537.8">9</text>
<text x="103" y="545">R16</text>
<text x="125.5" y="545">R18</text>
<text x="196.5" y="544.1">2</text>
<text x="229.3" y="542.6">-U</text>
<text x="358.2" y="544.2">18</text>
<text x="206.6" y="548.1">R</text>
<text x="310.9" y="549.5">13</text>
<text x="349" y="546.2">Q9</text>
<text x="38.6" y="553.1">RT4</text>
<text x="320.5" y="552.8">GNDA</text>
<text x="346.8" y="555.7">RDY</text>
<text x="358.8" y="552.2">17</text>
<text x="367.5" y="552.7">RDY</text>
</g>
<g font-size="4.1">
<text x="222.2" y="238.3">DBtn1</text>
<text x="222.2" y="245.5">DBtn1G</text>
<text x="222.2" y="253.8">DBtn2</text>
<text x="222.2" y="261.2">DBtn2G</text>
</g>
<g font-size="3.5">
<text x="406.1" y="578">Лист</text>
<text x="230.7" y="587.6">Изм</text>
<text x="237.8" y="587.6">Лист</text>
<text x="248.2" y="587.5">№ докум.</text>
<text x="274.1" y="587.5">Подп.</text>
<text x="285.7" y="587.5">Дата</text>
<text x="409" y="586.1">3</text>
</g>
<g font-size="2.8">
<text x="225.3" y="193.4">CC</text>
<text x="226.7" y="268">C1</text>
<text x="227.7" y="275.4">C2</text>
<text x="225.3" y="282.7">CC</text>
<text x="44.5" y="484.3">CС</text>
<text x="271.2" y="525.2">C2</text>
<text x="234.4" y="529.2">C2</text>
<text x="270.6" y="539.7">C1</text>
<text x="233.8" y="543.2">C1</text>
</g>
<text font-size="2.1" x="389.7" y="592.3">Формат А2</text>
</svg>
